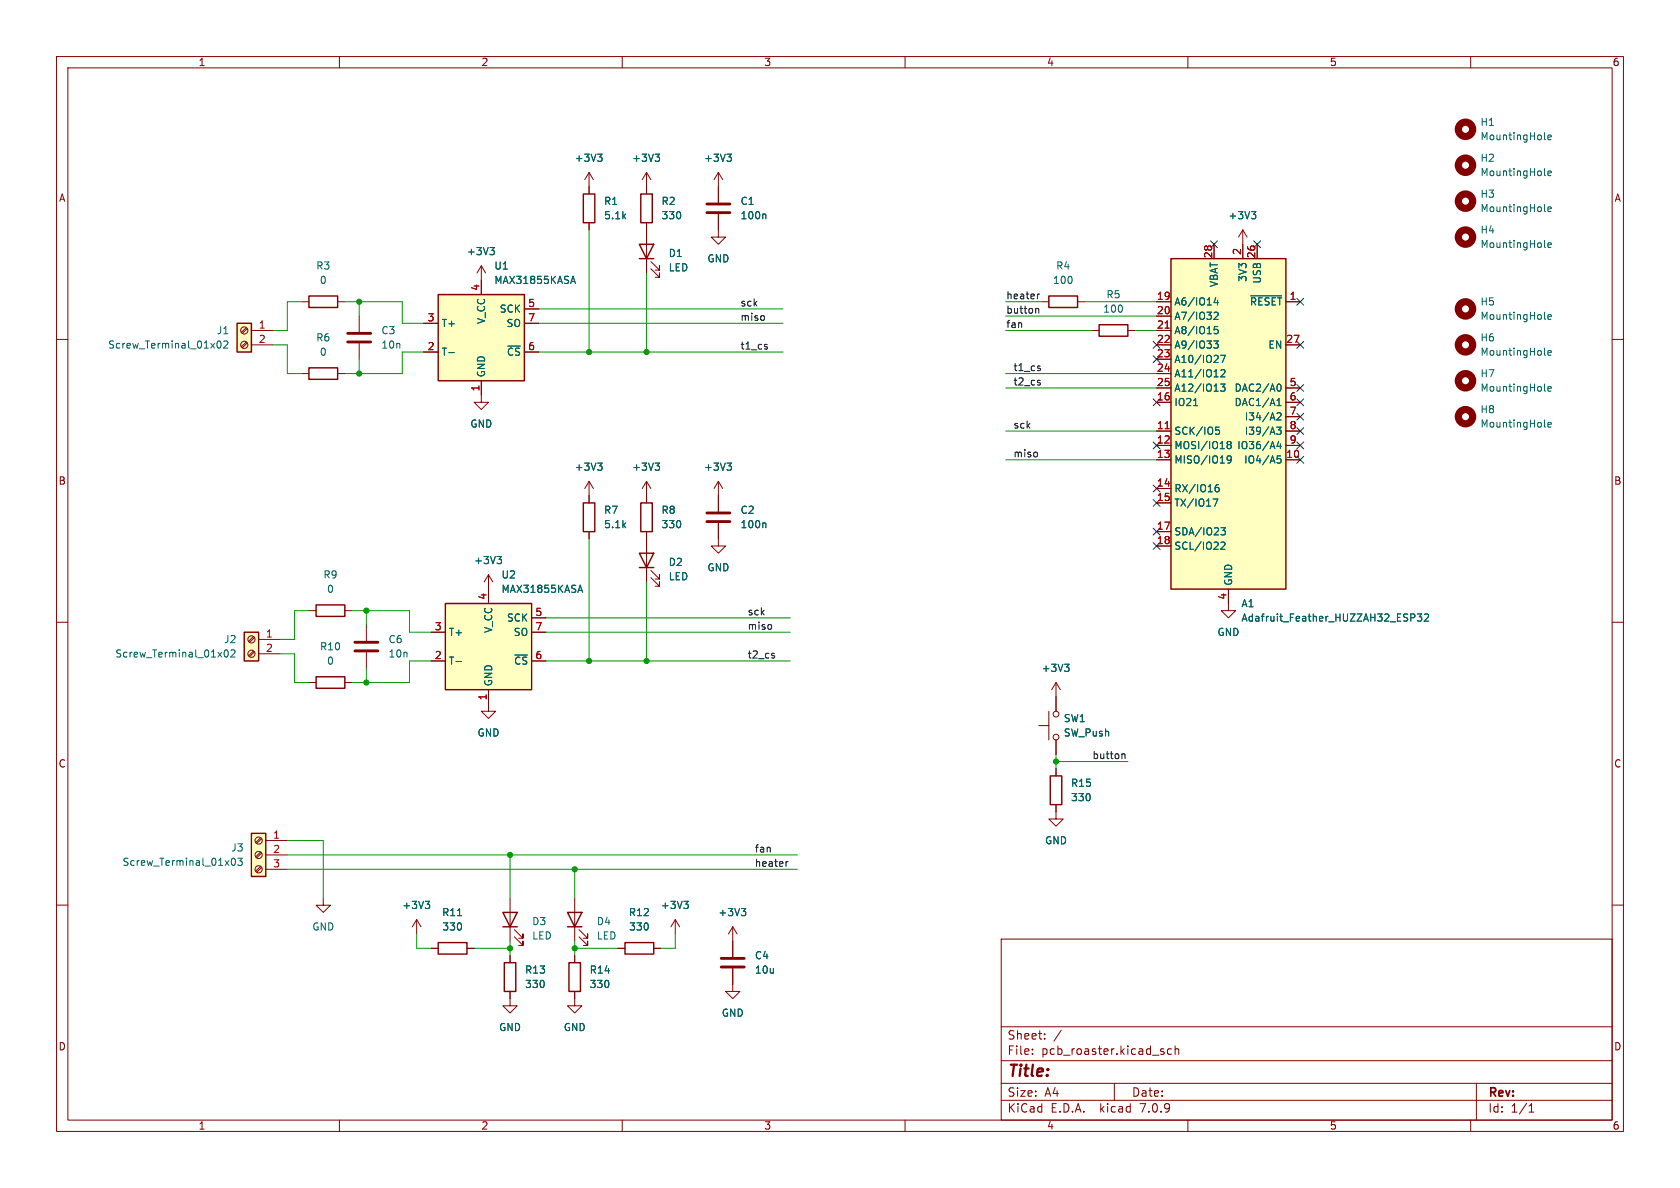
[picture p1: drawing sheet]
<svg xmlns="http://www.w3.org/2000/svg" width="297mm" height="210mm" viewBox="0 0 297 210" stroke-linecap="round" stroke-linejoin="round" font-family="sans-serif">
<g fill="none" stroke="#840000" stroke-width=".18">
<path d="M10 10h277v190h-277zM12 12h273v186h-273zM60 10v2M110 10v2M160 10v2M210 10v2M260 10v2M104.1 30.5v3.8M104.1 39.4v1.2M104.1 30.5l-.7 1.3M104.1 30.5l.8 1.3M114.3 30.5v3.8"/>
<path d="M114.3 39.4v8.9M114.3 30.5l-.8 1.3M114.3 30.5l.8 1.3M127 37.8v4.1h1.3l-1.3 1.3-1.3-1.3h1.3M127 30.5l-.8 1.3M127 30.5v5.3M127 30.5l.8 1.3M10 60h2M43.5 57.9l-.8 .9M43.7 58.1l-.9 .8M44.4 58.4h3.9M53.3 53.3h1.3"/>
<path d="M59.7 53.3h1.3M63.5 55.9v2.8M74.9 57.2h2.6M85.1 47l-.8 1.3M85.1 47v5.1M85.1 47l.8 1.3M92.7 57.2h2.5M92.7 54.6h2.5M115.1 47.5l1.5 1.5v-.7v.7h-.8M115.1 46.2l1.5 1.6v-.8v.8h-.8M184.1 53.3h1.3M190.5 53.3h1.3"/>
<path d="M193 58.4h1.3M199.4 58.4h1.3M204.5 58.4h2.5M204.5 53.3h2.5M204.5 55.9h2.5M214.6 43.2v2.5M219.7 40.6l-.8 1.3M219.7 40.6v5.1M219.7 40.6l.8 1.3M222.2 43.2v2.5M227.3 53.3h2.6M285 60h2"/>
<path d="M43.5 60.5l-.8 .8M43.7 60.6l-.9 .9M44.4 61h3.9M53.3 66h1.3M59.7 66h1.3M63.5 60.7v2.8M74.9 62.2h2.6M85.1 67.3v3.8h1.3l-1.3 1.3-1.3-1.3h1.3M92.7 62.2h2.5M204.5 61h2.5M204.5 76.2h2.5M204.5 78.7h2.5"/>
<path d="M204.5 71.1h2.5M204.5 63.5h2.5M204.5 66h2.5M204.5 68.6h2.5M227.3 61h2.6M227.3 76.2h2.6M227.3 78.7h2.6M227.3 71.1h2.6M227.3 68.6h2.6M227.3 73.7h2.6M104.1 85.1v3.8M104.1 94v1.3"/>
<path d="M104.1 85.1l-.7 1.3M104.1 85.1l.8 1.3M114.3 85.1v3.8M114.3 94v8.9M114.3 85.1l-.8 1.3M114.3 85.1l.8 1.3M127 92.5v4h1.3l-1.3 1.3-1.3-1.3h1.3M127 85.1v5.3M127 85.1l-.8 1.3M127 85.1l.8 1.3M204.5 81.3h2.5M204.5 86.4h2.5"/>
<path d="M204.5 88.9h2.5M204.5 94h2.5M204.5 96.5h2.5M227.3 81.3h2.6M10 110h2M44.8 115.1l-.9 .8M44.8 112.5l-.9 .9M45 115.2l-.9 .9M45 112.7l-.9 .8M45.7 113h3.8M45.7 115.6h3.8M54.6 108h1.3"/>
<path d="M61 108h1.2M64.8 110.5v2.8M64.8 115.3v2.8M76.2 116.8h2.5M76.2 111.8h2.5M86.4 101.6l-.8 1.3M86.4 101.6v5.1M86.4 101.6l.7 1.3M94 116.8h2.5M94 111.8h2.5M94 109.2h2.5M115.1 102.1l1.5 1.5v-.7v.7h-.8"/>
<path d="M115.1 100.8l1.5 1.6v-.8v.8h-.8M217.2 104.1v3.9h1.2l-1.2 1.2-1.3-1.2h1.3M285 110h2M54.6 120.7h1.3M61 120.7h1.2M86.4 121.9v3.8h1.2l-1.2 1.3-1.3-1.3h1.3M183.6 128.3h1.8M185.4 125.7v5.1M186.7 120.7v5M186.7 130.8v2.6M186.7 135.9v1.3M186.7 120.7l-.8 1.2"/>
<path d="M186.7 120.7l.8 1.2M10 160h2M46.1 153.2l-.9 .8M46.1 150.6l-.9 .9M46.1 148.1l-.9 .8M46.3 153.3l-.9 .9M46.3 150.8l-.9 .8M46.3 148.3l-.9 .8M47 148.6h3.8M47 151.1h3.8M47 153.7h3.8M57.1 158.8v1.2h1.3l-1.3 1.3-1.2-1.3h1.2"/>
<path d="M90.2 158.8v7.6M101.6 158.8v7.6M186.7 142.2v2.6h1.3l-1.3 1.3-1.3-1.3h1.3M285 160h2M73.7 162.6l-.8 1.2M73.7 162.6v2.5M73.7 162.6l.7 1.2M76.2 167.6h1.3M82.5 167.6h1.3M90.2 175.3v2.5h1.2l-1.2 1.3-1.3-1.3h1.3M90.2 168.9v1.3M90.9 165.6l1.6 1.5v-.7v.7h-.8"/>
<path d="M90.9 164.3l1.6 1.6v-.8v.8h-.8M101.6 175.3v2.5h1.3l-1.3 1.3-1.3-1.3h1.3M101.6 168.9v1.3M102.4 165.6l1.5 1.5v-.7v.7h-.8M102.4 164.3l1.5 1.6v-.8v.8h-.8M109.2 167.6h1.3M115.6 167.6h1.2M119.4 162.6l-.8 1.2M119.4 162.6v2.5M119.4 162.6l.7 1.2M129.5 171.2v4.1h1.3l-1.3 1.2-1.2-1.2h1.2M129.5 163.8v5.4"/>
<path d="M129.5 163.8l-.7 1.3M129.5 163.8l.8 1.3M177 166h108v32h-108zM60 198v2M110 198v2M160 198v2M177 194.5h108M177 191.5h108M177 187.5h108M177 181.5h108M182.5 186.3v.1M182.5 185.5v.1"/>
<path d="M184.7 183.6v.1M184.7 182.8v.1M187.6 182.1l-1.3 2M197 191.5v3M205.4 185.9l.3 .1 .1 .2-.2 .2h-.3M205.4 185.4l.3 .1M207.1 185.5l-.4-.1-.3 .3v.4l.1 .2h.6M207.7 185.5l.3-.1 .3 .1 .1 .9M207.7 184.9v1.5M210 198v2M260 198v2M261 191.5v6.5"/>
<path d="M270.3 196.6h.9M270.3 195.5l.4-.4v1.5"/>
<circle cx="43.2" cy="58.4" r=".63"/>
<circle cx="43.2" cy="61" r=".63"/>
<circle cx="44.4" cy="113" r=".63"/>
<circle cx="44.4" cy="115.6" r=".63"/>
<circle cx="186.7" cy="126.2" r=".51"/>
<circle cx="186.7" cy="130.3" r=".51"/>
<circle cx="45.7" cy="151.1" r=".63"/>
<circle cx="45.7" cy="153.7" r=".63"/>
<circle cx="45.7" cy="148.6" r=".63"/>
</g>
<g fill="none" stroke="#840000" stroke-width=".25">
<path d="M103.1 34.3h2.1v5.1h-2.1zM113.3 34.3h2v5.1h-2zM41.9 57.2h2.5v5h-2.5zM54.6 52.3h5.1v2.1h-5.1zM77.5 52.1h15.2v15.2h-15.2zM113 43.2h2.6l-1.3 2.5zM113 45.7h2.6M185.4 52.3h5.1v2.1h-5.1zM194.3 57.4h5.1v2h-5.1zM207 45.7h20.3v58.4h-20.3zM54.6 65h5.1v2.1h-5.1zM103.1 88.9h2.1v5.1h-2.1z"/>
<path d="M113 97.8h2.6l-1.3 2.5zM113.3 88.9h2v5.1h-2zM43.2 111.8h2.5v5h-2.5zM55.9 106.9h5.1v2.1h-5.1zM55.9 119.6h5.1v2.1h-5.1zM78.7 106.7h15.3v15.2h-15.3zM113 100.3h2.6M185.7 137.2h2v5h-2zM44.4 147.3h2.6v7.6h-2.6zM77.5 166.6h5v2.1h-5zM88.9 161.3h2.5l-1.2 2.5zM88.9 163.8h2.5"/>
<path d="M89.2 170.2h2v5.1h-2zM100.3 161.3h2.6l-1.3 2.5zM100.3 163.8h2.6M100.6 170.2h2v5.1h-2zM110.5 166.6h5.1v2.1h-5.1z"/>
</g>
<path d="M125 37.6h4M125 36.1h4M61.5 58.9h4M61.5 60.5h4M125 92.2h4M125 90.7h4M62.7 115.1h4.1M62.7 113.5h4.1M127.5 170.9h4.1M127.5 169.4h4.1" fill="none" stroke="#840000" stroke-width=".51"/>
<g fill="none" stroke="#006464" stroke-width=".18">
<path d="M105.7 27.2h.7l-.4 .5M106.2 27.7l.2 .3v.3l-.2 .2M115.8 27.2h.8l-.4 .5M116.4 27.7l.2 .3v.3l-.2 .2M128.5 27.2h.8l-.4 .5M129.1 27.7l.2 .3v.3l-.2 .2M135.2 37.8l.2 .2v.7M221.2 37.4h.8l-.4 .5M221.8 37.9l.2 .2v.3l-.2 .3M273 37.2l.2 .2M273 30.9l.2 .2M273 24.5l.2 .2"/>
<path d="M273.6 37l.6-.1v-.3h-.4l-.2 .1 .1 .6h.5M273.6 24.3l.6-.1v-.3h-.4l-.2 .1 .1 .6h.5M273.6 30.6l.6-.1v-.2l-.4-.1-.2 .2 .1 .6h.5M86.6 43.8h.8l-.4 .4M87.1 44.2l.3 .3v.3l-.3 .2M101 49.7h.6M101.3 48.8l.4 1.3M214.6 55.3l.5-.1 .3 .4-.8 .9h.8M214.9 52.6l-.3 .9h.8M215.2 53.1v.8M215.3 57.7h-.6l-.1 .6 .2-.1 .4 .1 .2 .2-.1 .4-.2 .1-.5-.1M221.1 52.3h5.5"/>
<path d="M273 56.3l.2 .2M273 43.6l.2 .2M273.6 43.3l.6-.1v-.2l-.4-.1-.2 .2 .1 .6h.5M273.6 56l.6-.1v-.2l-.4-.1-.2 .2 .1 .6h.5M38.5 60.3h.2a.68 .68 0 0 1 .4 .6 .68 .68 0 0 1-.4 .6 .84 .84 0 0 1-.2-1.2zM39.6 60.4l.4-.1 .3 .3-.8 .9h.8M79.3 62.3h1M211 71.7h.7M214.6 60.3h.8l-.5 .5 .4 .1v.5l-.2 .1-.5-.1M214.9 75.5h.6M214.9 76.1l.5-.1 .2 .2-.1 .5h-.6M215.8 67.9h.8l-.5 .5 .4 .1v.5l-.2 .2-.5-.2"/>
<path d="M215.8 62.8h.8l-.5 1.3M215.8 65.5l.5-.2 .3 .4-.8 .9h.8M217.2 78.6l-.3-.2 .3-.4h.2l.3 .3-.3 .3M217.2 78.6l-.3 .2 .1 .4 .2 .1h.3l.2-.2v-.3l-.3-.2M217.2 78.6h.2M225.7 75.5h.8l-.4 .5 .3 .1v.6l-.2 .1-.5-.1M225.8 73.1l.4-.1 .3 .3-.8 .9h.8M225.8 71.7h.7M225.8 70.8l.3-.4v1.3M226.1 67.9a.68 .68 0 0 1 .4 .6 .68 .68 0 0 1-.4 .7M226.1 78l-.3 .9h.7M226.4 78.5v.8"/>
<path d="M273 75.3l.2 .2M273 62.6l.2 .2M273 69l.2 .2M273.6 75.1l.6-.1v-.3h-.4l-.2 .1 .1 .6h.5M273.6 62.4l.6-.1v-.3h-.4l-.2 .1 .1 .6h.5M273.6 68.7l.6-.1v-.2l-.4-.1-.2 .2 .1 .6h.5M87.9 98.4h.8l-.5 .5M88.4 98.9l.3 .2v.3l-.3 .2M105.7 81.9h.7l-.4 .4M106.2 82.3l.2 .3v.3l-.2 .2M115.8 81.9h.8l-.4 .4M116.4 82.3l.2 .3v.3l-.2 .2"/>
<path d="M128.5 81.9h.8l-.4 .4M129.1 82.3l.2 .3v.3l-.2 .2M135.2 92.4l.2 .2v.7M214.5 88.2h.8l-.5 1.3M214.8 86.4l.3-.2h.3l.1 .2v.3l-.2 .2h-.4l-.1-.2M215.4 85.7h-.3l-.3 .5M215.8 93.3h.8l-.4 .5 .4 .1v.4l-.2 .3h-.4M215.8 96l.5-.2 .3 .4-.8 .9h.8M217.7 81.1l-.3 .3-.3-.1-.2-.2 .2-.4 .3-.1 .2 .1a.84 .84 0 0 1-.3 1.2h-.2M225.8 80.6h.6M225.8 81.1h.4l.3 .2-.1 .5h-.6M39.8 114.9h.1a.68 .68 0 0 1 .5 .6 .68 .68 0 0 1-.5 .6 .84 .84 0 0 1-.1-1.2z"/>
<path d="M40.8 115l.5-.1 .3 .3-.8 .9h.8M80.6 116.9h1M102.3 104.4h.6M102.6 103.4l.4 1.3M188.2 117.4h.8l-.4 .5M188.7 117.9l.3 .2v.3l-.3 .3M249.4 108.5h.5l.2 .3-.1 .3-.6 .1M250.6 108.5h.7l-.4 .5 .4 .1v.6l-.2 .1-.5-.1M251.8 108.7l.5-.2 .3 .4-.8 .9h.8M41.1 151.8l.1-.1a.68 .68 0 0 1 .4 .6 .68 .68 0 0 1-.4 .7 .84 .84 0 0 1-.1-1.2zM42 151.7h.8l-.4 .5 .4 .1v.6l-.2 .1-.6-.1M75.2 159.3h.8l-.5 .5"/>
<path d="M75.7 159.8l.3 .3v.3l-.3 .2M120.9 159.3h.8l-.4 .5M121.4 159.8l.3 .3v.3l-.3 .2M80.9 161.9h.7M131.1 160.6h.7l-.4 .5M131.6 161.1l.2 .2v.3l-.2 .3"/>
</g>
<g fill="#ffffc2" stroke="#ffffc2" stroke-width=".18">
<path d="M77.5 52.1h15.2v15.2h-15.2z"/>
<path d="M41.9 57.2h2.5v5h-2.5z"/>
<path d="M207 45.7h20.3v58.4h-20.3z"/>
<path d="M78.7 106.7h15.3v15.2h-15.3z"/>
<path d="M43.2 111.8h2.5v5h-2.5z"/>
<path d="M44.4 147.3h2.6v7.6h-2.6z"/>
</g>
<path d="M206 58h.7M206 75.8h.7" fill="none" stroke="#a90000" stroke-width=".18"/>
<g fill="none" stroke="#840000" stroke-width="1.3">
<circle cx="259.1" cy="35.6" r="1.27"/>
<circle cx="259.1" cy="22.9" r="1.27"/>
<circle cx="259.1" cy="29.2" r="1.27"/>
<circle cx="259.1" cy="54.6" r="1.27"/>
<circle cx="259.1" cy="41.9" r="1.27"/>
<circle cx="259.1" cy="61" r="1.27"/>
<circle cx="259.1" cy="73.7" r="1.27"/>
<circle cx="259.1" cy="67.3" r="1.27"/>
</g>
<g fill="none" stroke="#0f0f0f" stroke-width=".18">
<path d="M135.1 55.9v.6M183.2 54.6h.4v.8M183.8 52l-.4 .2M135.5 61.3l.2 .2-.2 .2M135.5 60.9h.1M183.8 67.6l.1 .2-.1 .3M183.8 65.1l.1 .2-.1 .2M183.8 67.2l.1 .1M183.8 64.7h.1M183.3 80v.6M136.4 110.5v.6M136.8 115.9l.2 .2-.2 .2"/>
<path d="M136.8 115.5h.1M198.4 133.3h.4l.1 .8M139.3 152.3l-.3 .3"/>
</g>
<g fill="none" stroke="#009600" stroke-width=".18">
<path d="M53.3 53.3h-2.5v5.1h-2.5M61 53.3h10.1v3.9h3.8M63.5 53.3v2.6M95.2 57.2h43.2M95.2 54.6h43.2M104.1 40.6v21.6M114.3 48.3v13.9M177.8 53.3h6.3M177.8 58.4h15.2M177.8 55.9h26.7M191.8 53.3h12.7M200.7 58.4h3.8"/>
<path d="M48.3 61h2.5v5h2.5M63.5 63.5v2.5M74.9 62.2h-3.8v3.8h-10.1M95.2 62.2h43.2M177.8 66h26.7M177.8 76.2h26.7M177.8 68.6h26.7M104.1 95.3v21.5M177.8 81.3h26.7M49.5 115.6h2.6v5.1h2.5M54.6 108h-2.5v5h-2.6M62.2 108h10.2v3.8h3.8"/>
<path d="M64.8 108v2.5M64.8 118.1v2.6M76.2 116.8h-3.8v3.9h-10.2M96.5 116.8h43.2M96.5 109.2h43.2M96.5 111.8h43.2M114.3 102.9v13.9M186.7 133.4v2.5M186.7 134.6h12.7M50.8 153.7h90.2M50.8 151.1h90.2M50.8 148.6h6.3v10.2"/>
<path d="M90.2 151.1v7.7M101.6 153.7v5.1M73.7 165.1v2.5h2.5M83.8 167.6h6.4M90.2 166.4v2.5M101.6 166.4v2.5M101.6 167.6h7.6M119.4 165.1v2.5h-2.6"/>
</g>
<g fill="none" stroke="#000084" stroke-width=".18">
<path d="M214 42.6l1.2 1.2M215.2 42.6l-1.2 1.2M221.6 42.6l1.3 1.2M222.9 42.6l-1.3 1.2M229.3 52.7l1.2 1.2M230.5 52.7l-1.2 1.2M203.9 60.4l1.2 1.2M203.9 62.9l1.2 1.2M203.9 70.5l1.2 1.2M203.9 78.1l1.2 1.2M205.1 60.4l-1.2 1.2M205.1 62.9l-1.2 1.2"/>
<path d="M205.1 70.5l-1.2 1.2M205.1 78.1l-1.2 1.2M229.3 70.5l1.2 1.2M229.3 73.1l1.2 1.2M229.3 75.6l1.2 1.2M229.3 78.1l1.2 1.2M229.3 68l1.2 1.2M229.3 60.4l1.2 1.2M230.5 70.5l-1.2 1.2M230.5 68l-1.2 1.2M230.5 73.1l-1.2 1.2M230.5 75.6l-1.2 1.2"/>
<path d="M230.5 78.1l-1.2 1.2M230.5 60.4l-1.2 1.2M203.9 95.9l1.2 1.2M203.9 93.4l1.2 1.2M203.9 88.3l1.2 1.2M203.9 85.8l1.2 1.2M205.1 95.9l-1.2 1.2M205.1 93.4l-1.2 1.2M205.1 88.3l-1.2 1.2M205.1 85.8l-1.2 1.2M229.3 80.7l1.2 1.2M230.5 80.7l-1.2 1.2"/>
</g>
<g fill="#009600" stroke="#009600" stroke-width=".18">
<circle cx="104.1" cy="116.8" r=".46"/>
<circle cx="114.3" cy="116.8" r=".46"/>
<circle cx="104.1" cy="62.2" r=".46"/>
<circle cx="114.3" cy="62.2" r=".46"/>
<circle cx="64.8" cy="120.7" r=".46"/>
<circle cx="64.8" cy="108" r=".46"/>
<circle cx="63.5" cy="53.3" r=".46"/>
<circle cx="63.5" cy="66" r=".46"/>
<circle cx="101.6" cy="167.6" r=".46"/>
<circle cx="101.6" cy="153.7" r=".46"/>
<circle cx="90.2" cy="151.1" r=".46"/>
<circle cx="90.2" cy="167.6" r=".46"/>
<circle cx="186.7" cy="134.6" r=".46"/>
</g>
<text font-size="2.8" fill="#840000" x="178" y="190.9">Title:</text>
<g font-size="2.1" fill="#840000">
<text x="178" y="184">Sheet:</text>
<text x="178" y="186.7">File:</text>
<text x="184.1" y="186.7">pcb_roaster.kicad_sch</text>
<text x="178" y="196.9">KiCad</text>
<text x="178" y="194.1">Size:</text>
<text x="184.7" y="194.1">A4</text>
<text x="185.7" y="196.9">E.D.A.</text>
<text x="194.6" y="196.9">kicad</text>
<text x="200" y="194.1">Date:</text>
<text x="201.8" y="196.9">7.0.9</text>
<text x="263" y="194.3">Rev:</text>
<text x="263" y="196.9">Id:</text>
<text x="267.1" y="196.9">1/1</text>
</g>
<g font-size="1.8" fill="#840000">
<text x="35" y="11.9">1</text>
<text x="85" y="11.9">2</text>
<text x="135" y="11.9">3</text>
<text x="185" y="11.9">4</text>
<text x="235" y="11.9">5</text>
<text x="285" y="11.9">6</text>
<text x="10.3" y="35.9">A</text>
<text x="285.3" y="35.9">A</text>
<text x="10.3" y="85.9">B</text>
<text x="285.3" y="85.9">B</text>
<text x="10.3" y="135.9">C</text>
<text x="285.3" y="135.9">C</text>
<text x="10.3" y="185.9">D</text>
<text x="285.3" y="185.9">D</text>
<text x="35" y="199.9">1</text>
<text x="85" y="199.9">2</text>
<text x="135" y="199.9">3</text>
<text x="185" y="199.9">4</text>
<text x="235" y="199.9">5</text>
<text x="285" y="199.9">6</text>
</g>
<g font-size="1.8" fill="#006464">
<text x="261.6" y="22.5">H1</text>
<text x="101.5" y="28.8">+3V3</text>
<text x="111.7" y="28.8">+3V3</text>
<text x="124.4" y="28.8">+3V3</text>
<text x="261.6" y="28.8">H2</text>
<text x="261.6" y="25">MountingHole</text>
<text x="261.6" y="35.2">H3</text>
<text x="261.6" y="31.3">MountingHole</text>
<text x="106.7" y="36.4">R1</text>
<text x="106.7" y="39">5.1k</text>
<text x="116.8" y="36.4">R2</text>
<text x="116.8" y="39">330</text>
<text x="130.8" y="36.4">C1</text>
<text x="130.8" y="39">100n</text>
<text x="217.1" y="39">+3V3</text>
<text x="261.6" y="37.7">MountingHole</text>
<text x="261.6" y="41.5">H4</text>
<text x="55.8" y="47.9">R3</text>
<text x="82.4" y="45.3">+3V3</text>
<text x="87.3" y="47.9">U1</text>
<text x="118.1" y="45.6">D1</text>
<text x="125" y="46.6">GND</text>
<text x="186.6" y="47.9">R4</text>
<text x="261.6" y="44">MountingHole</text>
<text x="56.4" y="50.4">0</text>
<text x="87.3" y="50.4">MAX31855KASA</text>
<text x="118.1" y="48.2">LED</text>
<text x="186" y="50.4">100</text>
<text x="195.5" y="52.9">R5</text>
<text x="215.5" y="50.8" transform="rotate(-90 215.5 50.8)">VBAT</text>
<text x="220.6" y="49.9" transform="rotate(-90 220.6 49.9)">3V3</text>
<text x="223.1" y="50.2" transform="rotate(-90 223.1 50.2)">USB</text>
<text x="38.3" y="59.3">J1</text>
<text x="67.3" y="59.3">C3</text>
<text x="78" y="58">T+</text>
<text x="86" y="57.4" transform="rotate(-90 86 57.4)">V_CC</text>
<text x="88.2" y="55.5">SCK</text>
<text x="89.5" y="58">SO</text>
<text x="194.9" y="55.5">100</text>
<text x="207.5" y="54.2">A6/IO14</text>
<text x="207.5" y="56.7">A7/IO32</text>
<text x="207.5" y="59.3">A8/IO15</text>
<text x="220.9" y="54.2">~{RESET}</text>
<text x="261.6" y="54.2">H5</text>
<text x="261.6" y="56.7">MountingHole</text>
<text x="19" y="61.8">Screw_Terminal_01x02</text>
<text x="55.8" y="60.6">R6</text>
<text x="56.4" y="63.1">0</text>
<text x="67.3" y="61.8">10n</text>
<text x="78" y="63.1">T-</text>
<text x="89.5" y="63.1">~{CS}</text>
<text x="207.5" y="61.8">A9/IO33</text>
<text x="207.5" y="64.4">A10/IO27</text>
<text x="224.1" y="61.8">EN</text>
<text x="261.6" y="60.6">H6</text>
<text x="261.6" y="63.1">MountingHole</text>
<text x="86" y="66.8" transform="rotate(-90 86 66.8)">GND</text>
<text x="207.5" y="72">IO21</text>
<text x="207.5" y="66.9">A11/IO12</text>
<text x="207.5" y="69.4">A12/IO13</text>
<text x="218.2" y="69.4">DAC2/A0</text>
<text x="218.2" y="72">DAC1/A1</text>
<text x="261.6" y="66.9">H7</text>
<text x="261.6" y="69.4">MountingHole</text>
<text x="83.1" y="75.8">GND</text>
<text x="207.5" y="77.1">SCK/IO5</text>
<text x="220" y="74.5">I34/A2</text>
<text x="220" y="77.1">I39/A3</text>
<text x="261.6" y="73.3">H8</text>
<text x="261.6" y="75.8">MountingHole</text>
<text x="101.5" y="83.4">+3V3</text>
<text x="111.7" y="83.4">+3V3</text>
<text x="124.4" y="83.4">+3V3</text>
<text x="207.5" y="79.6">MOSI/IO18</text>
<text x="207.5" y="82.1">MISO/IO19</text>
<text x="218.6" y="79.6">IO36/A4</text>
<text x="219.8" y="82.1">IO4/A5</text>
<text x="207.5" y="87.2">RX/IO16</text>
<text x="207.5" y="89.8">TX/IO17</text>
<text x="106.7" y="91">R7</text>
<text x="106.7" y="93.6">5.1k</text>
<text x="116.8" y="91">R8</text>
<text x="116.8" y="93.6">330</text>
<text x="130.8" y="91">C2</text>
<text x="130.8" y="93.6">100n</text>
<text x="207.5" y="94.8">SDA/IO23</text>
<text x="83.7" y="99.9">+3V3</text>
<text x="118.1" y="100.2">D2</text>
<text x="125" y="101.2">GND</text>
<text x="207.5" y="97.4">SCL/IO22</text>
<text x="57.1" y="102.5">R9</text>
<text x="57.7" y="105">0</text>
<text x="88.6" y="102.5">U2</text>
<text x="88.6" y="105">MAX31855KASA</text>
<text x="118.1" y="102.8">LED</text>
<text x="218" y="103.6" transform="rotate(-90 218 103.6)">GND</text>
<text x="219.4" y="107.5">A1</text>
<text x="39.5" y="113.9">J2</text>
<text x="68.6" y="113.9">C6</text>
<text x="79.2" y="112.6">T+</text>
<text x="87.2" y="112" transform="rotate(-90 87.2 112)">V_CC</text>
<text x="89.5" y="110.1">SCK</text>
<text x="90.7" y="112.6">SO</text>
<text x="215.1" y="112.6">GND</text>
<text x="219.4" y="110.1">Adafruit_Feather_HUZZAH32_ESP32</text>
<text x="20.3" y="116.4">Screw_Terminal_01x02</text>
<text x="56.5" y="115.2">R10</text>
<text x="57.7" y="117.7">0</text>
<text x="68.6" y="116.4">10n</text>
<text x="79.2" y="117.7">T-</text>
<text x="90.8" y="117.7">~{CS}</text>
<text x="184" y="119">+3V3</text>
<text x="87.2" y="121.4" transform="rotate(-90 87.2 121.4)">GND</text>
<text x="84.3" y="130.4">GND</text>
<text x="188" y="127.9">SW1</text>
<text x="188" y="130.4">SW_Push</text>
<text x="189.2" y="141.8">330</text>
<text x="189.2" y="139.3">R15</text>
<text x="184.7" y="149.5">GND</text>
<text x="21.6" y="153.3">Screw_Terminal_01x03</text>
<text x="40.8" y="150.7">J3</text>
<text x="71" y="160.9">+3V3</text>
<text x="116.7" y="160.9">+3V3</text>
<text x="55.1" y="164.7">GND</text>
<text x="78.1" y="162.2">R11</text>
<text x="78.1" y="164.7">330</text>
<text x="94" y="163.7">D3</text>
<text x="94" y="166.3">LED</text>
<text x="105.4" y="163.7">D4</text>
<text x="105.4" y="166.3">LED</text>
<text x="111.1" y="162.2">R12</text>
<text x="111.1" y="164.7">330</text>
<text x="126.9" y="162.2">+3V3</text>
<text x="92.7" y="172.3">R13</text>
<text x="104.1" y="172.3">R14</text>
<text x="133.4" y="169.8">C4</text>
<text x="133.4" y="172.3">10u</text>
<text x="92.7" y="174.9">330</text>
<text x="104.1" y="174.9">330</text>
<text x="127.5" y="179.9">GND</text>
<text x="88.1" y="182.5">GND</text>
<text x="99.6" y="182.5">GND</text>
</g>
<g font-size="1.8" fill="#a90000">
<text x="214.4" y="45.8" transform="rotate(-90 214.4 45.8)">28</text>
<text x="219.5" y="45.2" transform="rotate(-90 219.5 45.2)">2</text>
<text x="222" y="45.8" transform="rotate(-90 222 45.8)">26</text>
<text x="84.8" y="51.5" transform="rotate(-90 84.8 51.5)">4</text>
<text x="204.4" y="53.1">19</text>
<text x="227.9" y="53.1">1</text>
<text x="45.6" y="58.2">1</text>
<text x="75.5" y="56.9">3</text>
<text x="93.3" y="54.4">5</text>
<text x="93.3" y="56.9">7</text>
<text x="204.4" y="55.6">20</text>
<text x="204.4" y="58.2">21</text>
<text x="45.6" y="60.7">2</text>
<text x="75.5" y="62">2</text>
<text x="93.3" y="62">6</text>
<text x="204.4" y="60.7">22</text>
<text x="204.4" y="63.2">23</text>
<text x="204.4" y="65.8">24</text>
<text x="227.3" y="60.7">27</text>
<text x="84.8" y="69.3" transform="rotate(-90 84.8 69.3)">1</text>
<text x="204.4" y="70.9">16</text>
<text x="204.4" y="68.3">25</text>
<text x="227.9" y="68.3">5</text>
<text x="227.9" y="70.9">6</text>
<text x="204.4" y="75.9">11</text>
<text x="227.9" y="73.4">7</text>
<text x="227.9" y="75.9">8</text>
<text x="204.4" y="78.5">12</text>
<text x="204.4" y="81">13</text>
<text x="227.3" y="81">10</text>
<text x="227.9" y="78.5">9</text>
<text x="204.4" y="86.1">14</text>
<text x="204.4" y="88.6">15</text>
<text x="204.4" y="93.7">17</text>
<text x="204.4" y="96.3">18</text>
<text x="86.1" y="106.1" transform="rotate(-90 86.1 106.1)">4</text>
<text x="216.9" y="106.1" transform="rotate(-90 216.9 106.1)">4</text>
<text x="46.9" y="112.8">1</text>
<text x="76.8" y="111.5">3</text>
<text x="94.5" y="109">5</text>
<text x="94.5" y="111.5">7</text>
<text x="46.9" y="115.3">2</text>
<text x="76.8" y="116.6">2</text>
<text x="94.5" y="116.6">6</text>
<text x="86.1" y="123.9" transform="rotate(-90 86.1 123.9)">1</text>
<text x="48.2" y="148.3">1</text>
<text x="48.2" y="150.9">2</text>
<text x="48.2" y="153.4">3</text>
</g>
<g font-size="1.8" fill="#0f0f0f">
<text x="177.8" y="53">heater</text>
<text x="130.8" y="54.3">sck</text>
<text x="130.8" y="56.8">miso</text>
<text x="177.8" y="55.5">button</text>
<text x="177.8" y="58.1">fan</text>
<text x="130.8" y="61.9">t1_cs</text>
<text x="179.1" y="65.7">t1_cs</text>
<text x="179.1" y="68.2">t2_cs</text>
<text x="179.1" y="75.9">sck</text>
<text x="179.1" y="80.9">miso</text>
<text x="132.1" y="111.4">miso</text>
<text x="132.1" y="108.9">sck</text>
<text x="132.1" y="116.5">t2_cs</text>
<text x="193" y="134.3">button</text>
<text x="133.3" y="153.3">heater</text>
<text x="133.3" y="150.8">fan</text>
</g>
</svg>
